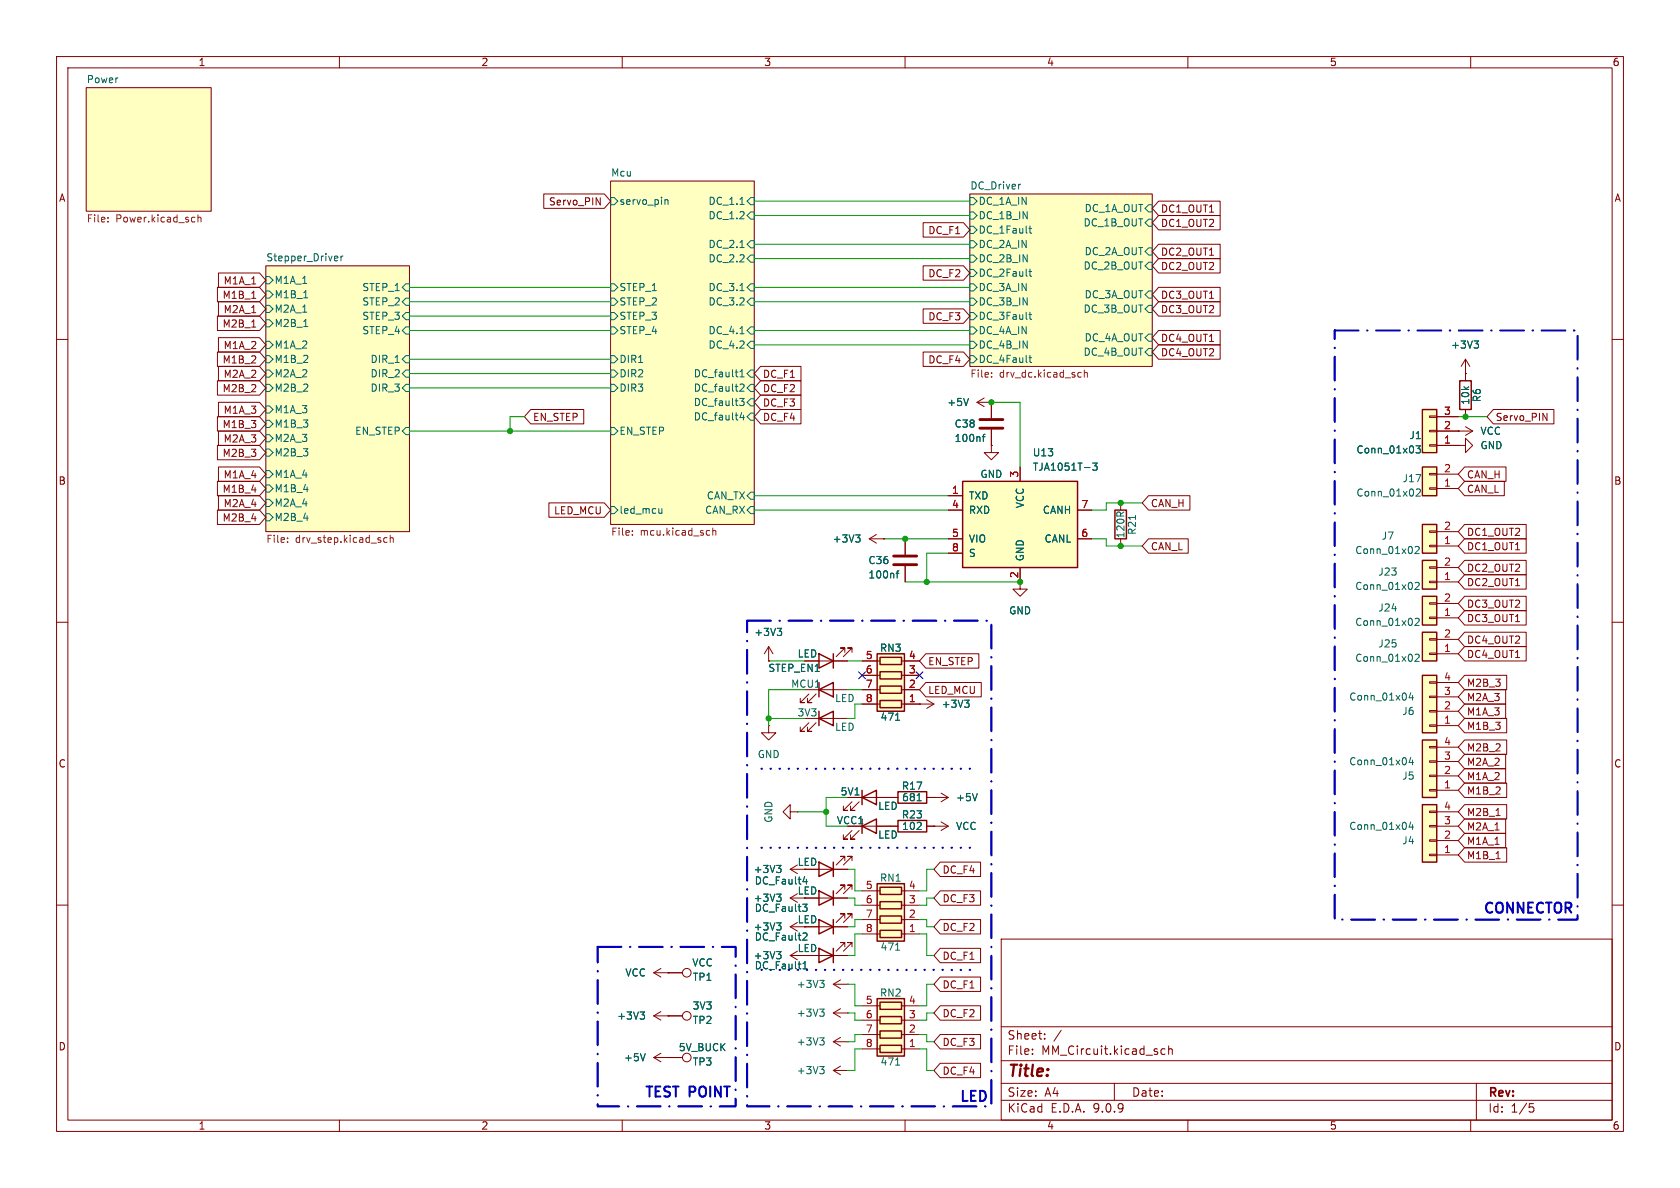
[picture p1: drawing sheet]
<svg xmlns="http://www.w3.org/2000/svg" width="297mm" height="210mm" viewBox="0 0 297 210" stroke-linecap="round" stroke-linejoin="round" font-family="sans-serif">
<g fill="none" stroke="#840000" stroke-width=".18">
<path d="M10 10h277v190h-277zM12 12h273v186h-273zM15.2 15.5h22.1v21.8h-22.1zM60 10v2M110 10v2M160 10v2M210 10v2M260 10v2M107.9 32h25.4v60.7h-25.4zM171.4 34.3h32.3v30.5h-32.3zM47 47h25.4v47h-25.4zM10 60h2"/>
<path d="M172.7 71.1l1.3 .8M172.7 71.1h2.6M174 70.4l-1.3 .7M175.3 71.1h.1M175.3 78.7v1.3h1.2l-1.2 1.3-1.3-1.3h1.3M175.3 78.7h.1M285 60h2M153.7 95.3l1.2 .7M153.7 95.3h2.5M154.9 94.5l-1.2 .8M156.2 95.3h.1M10 110h2"/>
<path d="M180.3 102.9v1.2h1.3l-1.3 1.3-1.2-1.3h1.2M285 110h2M143 122.7l-1.5 1.5h.7h-.7v-.8M144.3 122.7l-1.6 1.5h.8h-.8v-.8M144.8 121.9h5.1M162.6 124.5h.1M162.6 124.5h2.5M163.8 123.7l1.3 .8M165.1 124.5l-1.3 .7M144.8 153.7h5.1M149.4 152.1v-.7h-.8h.8l-1.6 1.5M150.6 152.1v-.7h-.7h.7l-1.5 1.5"/>
<path d="M157.5 141h1.2M163.8 141h3.8M165.1 141h.1M166.4 140.2l1.2 .8M167.6 141l-1.2 .7M10 160h2M115.6 179.6h5M115.6 179.6l1.2 .7M116.8 178.8l-1.2 .8M118.1 179.6h.1M139.7 168.9l1.3 .8M139.7 168.9h2.5"/>
<path d="M141 168.1l-1.3 .8M144.8 168.9h5.1M147.3 174l1.3 .8M147.3 174h2.6M148.6 173.2l-1.3 .8M149.4 167.4v-.8h-.8h.8l-1.6 1.5M149.9 174h.1M150.6 167.4v-.8h-.7h.7l-1.5 1.5M177 166h108v32h-108zM285 160h2M60 198v2M110 198v2"/>
<path d="M160 198v2M177 194.5h108M177 191.5h108M177 187.5h108M177 181.5h108M182.5 186.3v.1M182.5 185.5v.1M184.7 183.6v.1M184.7 182.8v.1M187.6 182.1l-1.3 2M197 191.5v3M206 185.5l-.5-.1-.3 .3v.4l.2 .2h.6"/>
<path d="M206.6 185.5l.2-.1 .4 .1v.9M206.6 184.9v1.5M210 198v2M260 198v2M261 191.5v6.5M270.4 195.1h.7M270.5 195.7h.4l.3 .3-.2 .5-.5 .1"/>
<circle cx="121.4" cy="179.6" r=".76"/>
</g>
<g fill="#ffffc2" stroke="#ffffc2" stroke-width=".18">
<path d="M15.2 15.5h22.1v21.8h-22.1z"/>
<path d="M107.9 32h25.4v60.7h-25.4z"/>
<path d="M47 47h25.4v47h-25.4z"/>
<path d="M171.4 34.3h32.3v30.5h-32.3z"/>
</g>
<g fill="none" stroke="#725600" stroke-width=".18">
<path d="M19.1 39.1v.1M19.1 38.5v.1M34.3 38.4l.2 .1M34.5 39.2h-.2M35 38v1.2M35 38.5l.2-.1 .3 .1v.7M175.3 66.6v.1M175.3 65.9v.1M190.8 65.8l.3 .1M191.1 66.6l-.3 .1M191.7 66l.2-.2 .3 .1v.8M191.7 65.4v1.3"/>
<path d="M50.8 95.8v.1M50.8 95.1v.1M67.8 95.6l.3 .3 .3-.1M68.4 95.1l-.3-.1-.3 .3M69 95.2l.2-.2 .3 .1v.8M69 94.6v1.3M111.8 94.5v.1M111.8 93.8v.2M125.3 93.8h.2M125.5 94.6h-.2M126 93.3v1.3M126 93.9l.2-.1h.3l.1 .8"/>
</g>
<g fill="none" stroke="#006464" stroke-width=".18">
<path d="M107.9 34.9h.7l.6 .7-.6 .6h-.7zM117.6 35.4l.1-.1 .3 .1 .1 .7M130.8 36.1h.7M132.7 34.9h.6v1.3h-.6l-.6-.6zM132.7 37.5h.6v1.2h-.6l-.6-.6zM171.4 34.9h.7l.6 .7-.6 .6h-.7zM171.4 37.5h.7l.6 .6-.6 .6h-.7zM180.3 32.6h.1M182.1 39.9v1.1l.3 .2M202.4 36.8l.7-.6h.6v1.3h-.6zM202.4 39.4l.7-.7h.6v1.3h-.6zM47 48.9h.6l.7 .6-.7 .7h-.6z"/>
<path d="M47 51.4h.6l.7 .7-.7 .6h-.6zM47 54h.6l.7 .6-.7 .6h-.6zM47 56.5h.6l.7 .7-.7 .6h-.6zM53.7 52.6h.7M53.7 57.7h.7M59.3 45.3h.4v.3l-.6 .1M59.7 46.1h-.4M60.3 45.3v.8M60.6 45.3l-.3 .2M71.1 50.8l.7-.6h.6v1.2h-.6zM71.1 53.3l.7-.6h.6v1.3h-.6zM71.1 55.9l.7-.7h.6v1.3h-.6z"/>
<path d="M71.1 58.4l.7-.6h.6v1.3h-.6zM107.9 50.2h.7l.6 .6-.6 .6h-.7zM107.9 52.7h.7l.6 .6-.6 .7h-.7zM107.9 55.2h.7l.6 .7-.6 .6h-.7zM107.9 57.8h.7l.6 .6-.6 .7h-.7zM130.8 43.8h.7M130.8 51.4h.7M130.8 59h.7M132.7 42.5h.6v1.3h-.6l-.6-.6zM132.7 45.1h.6v1.3h-.6l-.6-.7zM132.7 50.2h.6v1.2h-.6l-.6-.6zM132.7 52.7h.6v1.3h-.6l-.6-.7z"/>
<path d="M132.7 57.8h.6v1.3h-.6l-.6-.7zM171.4 40h.7l.6 .6-.6 .7h-.7zM171.4 42.5h.7l.6 .7-.6 .6h-.7zM171.4 45.1h.7l.6 .6-.6 .7h-.7zM171.4 47.6h.7l.6 .7-.6 .6h-.7zM171.4 50.2h.7l.6 .6-.6 .6h-.7zM171.4 52.7h.7l.6 .6-.6 .7h-.7zM171.4 55.2h.7l.6 .7-.6 .6h-.7zM171.4 57.8h.7l.6 .6-.6 .7h-.7zM181.9 40.4h.5M181.9 48h.5M181.9 55.6h.5"/>
<path d="M182.1 47.6v1.1l.3 .1M182.1 55.2v1.1l.3 .2M202.4 44.5l.7-.7h.6v1.3h-.6zM202.4 47l.7-.6h.6v1.2h-.6zM202.4 59.7l.7-.6h.6v1.2h-.6zM203.1 51.4h.6v1.3h-.6l-.7-.6zM203.1 54h.6v1.2h-.6l-.7-.6zM47 60.3h.6l.7 .7-.7 .6h-.6zM47 71.8h.6l.7 .6-.7 .6h-.6zM47 62.9h.6l.7 .6-.7 .6h-.6zM47 74.3h.6l.7 .6-.7 .7h-.6zM47 65.4h.6l.7 .6-.7 .7h-.6z"/>
<path d="M47 76.8h.6l.7 .7-.7 .6h-.6zM47 67.9h.6l.7 .7-.7 .6h-.6zM47 79.4h.6l.7 .6-.7 .6h-.6zM71.1 66l.7-.6h.6v1.3h-.6zM71.1 76.2l.7-.6h.6v1.2h-.6zM71.8 62.9h.6v1.2h-.6l-.7-.6zM71.8 67.9h.6v1.3h-.6l-.7-.6zM107.9 62.9h.7l.6 .6-.6 .6h-.7zM107.9 65.4h.7l.6 .6-.6 .7h-.7zM107.9 67.9h.7l.6 .7-.6 .6h-.7zM107.9 75.6h.7l.6 .6-.6 .6h-.7zM130.8 70.4h.7l-.4 .5 .4 .1v.5l-.2 .2h-.4"/>
<path d="M130.8 66.6h.7M130.8 65.7l.4-.4v1.3M130.9 68l.4-.1 .2 .4-.7 .9h.7M131.1 72.9l-.3 .9h.8M131.4 73.4v.8M132.7 60.3h.6v1.3h-.6l-.6-.6zM132.7 65.4h.6v1.3h-.6l-.6-.7zM132.7 67.9h.6v1.3h-.6l-.6-.6zM132.7 70.5h.6v1.3h-.6l-.6-.7zM132.7 73h.6v1.3h-.6l-.6-.6zM171.2 70.4l-.4 1.3M171.4 60.3h.7l.6 .7-.6 .6h-.7z"/>
<path d="M171.4 62.9h.7l.6 .6-.6 .6h-.7zM181.9 63.2h.5M182.1 62.8v1.1l.3 .2M202.4 62.2l.7-.6h.6v1.3h-.6zM47 83.2h.6l.7 .6-.7 .7h-.6zM47 85.7h.6l.7 .7-.7 .6h-.6zM47 88.3h.6l.7 .6-.7 .6h-.6zM47 90.8h.6l.7 .6-.7 .7h-.6zM107.9 89.5h.7l.6 .7-.6 .6h-.7zM117 89.9v.8M117 90.6l-.2 .1h-.3M132.7 89.5h.6v1.3h-.6l-.6-.6z"/>
<path d="M132.7 87h.6v1.3h-.6l-.6-.7zM151.3 94.6h.7l-.4 .4M151.8 95l.2 .3v.3l-.2 .2M170.5 123.8h.8l-.4 .5M171.1 124.3l.2 .2v.3l-.2 .2M142 155.9h.7M142.6 155.4v.9M162.1 141.5h.8M172.8 140.3l-.5 1.2M113.2 178.9h.7l-.4 .5M113.7 179.4l.2 .2v.3l-.2 .3M137.3 168.2h.8l-.4 .5"/>
<path d="M137.8 168.7l.3 .2v.3l-.3 .3M142 171.3h.7M142 170.4l.3-.4v1.3M144.9 173.3h.8l-.4 .5M145.5 173.8l.2 .2v.3l-.2 .3"/>
</g>
<path d="M144.8 121.9l2.5-1.2v2.5zM144.8 120.7v2.5M158.7 140h5.1v2h-5.1zM144.8 152.4l2.5 1.3-2.5 1.2zM147.3 152.4v2.5M144.8 167.6l2.5 1.3-2.5 1.3zM147.3 167.6v2.6" fill="none" stroke="#840000" stroke-width=".25"/>
<path d="M170.2 85.1h20.3v15.2h-20.3z" fill="#ffffc2"/>
<path d="M170.2 85.1h20.3v15.2h-20.3z" fill="none" stroke="#840000" stroke-width=".25"/>
<g fill="none" stroke="#840000" stroke-width=".18">
<path d="M160 95.3v2.7M167.6 87.6h2.6M167.6 90.2h2.6M167.6 95.3h2.6M167.6 97.8h2.6M180.3 82.6v2.5M190.5 90.2h2.5M190.5 95.3h2.5M160 100.1v2.8M180.3 100.3v2.6M165.1 146.1h.1M165.1 146.1h2.5"/>
<path d="M166.4 145.3l1.2 .8M167.6 146.1l-1.2 .7M115.6 172l1.2 .7M115.6 172h2.5M116.8 171.2l-1.2 .8M118.1 172h.1M115.6 186.9l1.2 .8M115.6 186.9h2.5M116.8 186.2l-1.2 .7M118.1 186.9h.1"/>
</g>
<path d="M193.2 81.9h.8l-.5 .4 .4 .2v.5l-.2 .1-.5-.1M158.4 101.3h.5M158.9 100.9l-.3 .2v1.1M114.1 186.3l-.5 1.2" fill="none" stroke="#006464" stroke-width=".18"/>
<path d="M158 99.8h4.1M158 98.3h4.1" fill="none" stroke="#840000" stroke-width=".51"/>
<path d="M155.1 156.2h4.8v10.2h-4.8z" fill="#ffffc2"/>
<path d="M144.8 157.5l2.5 1.3-2.5 1.2zM147.3 157.5v2.5M155.1 156.2h4.8v10.2h-4.8zM155.6 159.4h3.8v1.3h-3.8zM155.6 156.8h3.8v1.3h-3.8zM158.7 145h5.1v2.1h-5.1zM144.8 162.6l2.5 1.2-2.5 1.3zM147.3 162.6v2.5M155.6 164.5h3.8v1.2h-3.8zM155.6 161.9h3.8v1.3h-3.8z" fill="none" stroke="#840000" stroke-width=".25"/>
<g fill="none" stroke="#840000" stroke-width=".18">
<path d="M175.3 71.1v2.8M175.3 75.9v2.8M139.7 158.8l1.3 .7M139.7 158.8h2.5M139.7 153.7l1.3 .7M139.7 153.7h2.5M141 158l-1.3 .8M141 152.9l-1.3 .8M144.8 158.8h5.1M149.4 157.2v-.7h-.8h.8l-1.6 1.5M150.6 157.2v-.7h-.7h.7l-1.5 1.5M152.4 157.5h3.2"/>
<path d="M157.5 146.1h1.2M159.4 157.5h3.2M163.8 146.1h1.3M118.1 172h2.5M139.7 163.8h2.5M139.7 163.8l1.3 .8M141 163.1l-1.3 .7M144.8 163.8h5.1M149.4 162.3v-.8h-.8h.8l-1.6 1.6M150.6 162.3v-.8h-.7h.7l-1.5 1.6M152.4 165.1h3.2M152.4 162.6h3.2"/>
<path d="M152.4 160h3.2M159.4 165.1h3.2M159.4 162.6h3.2M159.4 160h3.2M118.1 186.9h2.5"/>
<circle cx="121.4" cy="172" r=".76"/>
<circle cx="121.4" cy="186.9" r=".76"/>
</g>
<g fill="none" stroke="#006464" stroke-width=".18">
<path d="M173.7 77.2h.4M174.1 76.8l-.3 .2v1M137.3 158.1h.8l-.4 .4M137.3 153h.8l-.4 .5M137.8 158.5l.3 .3v.3l-.3 .2M137.8 153.5l.3 .2v.3l-.3 .2M141.9 159.8h.8l-.4 .5 .3 .1 .1 .5-.3 .2h-.3M162.1 146.6h.8M162.8 145.5v.4M137.3 163.1h.8l-.4 .5M137.8 163.6l.3 .3v.3l-.3 .2M142.1 164.9l.5 .1 .1 .3-.8 .9h.8"/>
<path d="M158.3 168h.8"/>
</g>
<path d="M173.2 75.7h4.1M173.2 74.2h4.1" fill="none" stroke="#840000" stroke-width=".51"/>
<path d="M155.1 176.5h4.8v10.2h-4.8z" fill="#ffffc2"/>
<path d="M155.1 176.5h4.8v10.2h-4.8zM155.6 179.7h3.8v1.3h-3.8zM155.6 177.2h3.8v1.2h-3.8zM155.6 184.8h3.8v1.3h-3.8zM155.6 182.2h3.8v1.3h-3.8z" fill="none" stroke="#840000" stroke-width=".25"/>
<g fill="none" stroke="#840000" stroke-width=".18">
<path d="M147.3 179.1l1.3 .7M147.3 179.1h2.6M148.6 178.3l-1.3 .8M149.9 179.1h.1M152.4 177.8h3.2M159.4 177.8h3.2M147.3 189.2l1.3 .8M147.3 189.2h2.6M147.3 184.2l1.3 .7M147.3 184.2h2.6M148.6 188.5l-1.3 .7M148.6 183.4l-1.3 .8"/>
<path d="M149.9 189.2h.1M149.9 184.2h.1M152.4 185.4h3.2M152.4 182.9h3.2M152.4 180.3h3.2M159.4 185.4h3.2M159.4 182.9h3.2M159.4 180.3h3.2"/>
</g>
<path d="M144.9 178.4h.8l-.4 .5M145.5 178.9l.2 .2v.3l-.2 .2M144.9 188.5h.8l-.4 .5M144.9 183.5h.8l-.4 .4M145.5 189l.2 .3v.3l-.2 .2M145.5 183.9l.2 .3v.3l-.2 .2M158.3 188.3h.8" fill="none" stroke="#006464" stroke-width=".18"/>
<path d="M251.5 82.6h2.5v5h-2.5z" fill="#ffffc2"/>
<path d="M251.5 82.6h2.5v5h-2.5z" fill="none" stroke="#840000" stroke-width=".25"/>
<path d="M252.7 86.2h1.3v.3h-1.3zM252.7 83.7h1.3v.2h-1.3zM254 86.4h3.8M254 83.8h3.8" fill="none" stroke="#840000" stroke-width=".18"/>
<path d="M250.4 86.6l.5-.2 .2 .4-.8 .9h.8" fill="none" stroke="#006464" stroke-width=".18"/>
<path d="M251.5 142.2h2.5v10.2h-2.5z" fill="#ffffc2"/>
<path d="M251.5 142.2h2.5v10.2h-2.5z" fill="none" stroke="#840000" stroke-width=".25"/>
<path d="M252.7 151h1.3v.3h-1.3zM252.7 148.5h1.3v.2h-1.3zM252.7 145.9h1.3v.3h-1.3zM252.7 143.4h1.3v.2h-1.3zM254 151.1h3.8M254 148.6h3.8M254 146.1h3.8M254 143.5h3.8" fill="none" stroke="#840000" stroke-width=".18"/>
<path d="M249.4 145.3l-.3 .9h.8M249.7 145.8v.8" fill="none" stroke="#006464" stroke-width=".18"/>
<path d="M251.5 130.8h2.5v10.2h-2.5z" fill="#ffffc2"/>
<path d="M251.5 130.8h2.5v10.2h-2.5z" fill="none" stroke="#840000" stroke-width=".25"/>
<path d="M252.7 139.6h1.3v.2h-1.3zM252.7 137h1.3v.3h-1.3zM252.7 134.5h1.3v.2h-1.3zM252.7 132h1.3v.2h-1.3zM254 139.7h3.8M254 137.2h3.8M254 134.6h3.8M254 132.1h3.8" fill="none" stroke="#840000" stroke-width=".18"/>
<path d="M249.4 133.9l-.3 .9h.8M249.7 134.4v.8" fill="none" stroke="#006464" stroke-width=".18"/>
<path d="M251.5 119.4h2.5v10.1h-2.5z" fill="#ffffc2"/>
<path d="M251.5 119.4h2.5v10.1h-2.5z" fill="none" stroke="#840000" stroke-width=".25"/>
<path d="M259.1 66h.1M259.1 63.5l-.8 1.3M259.1 63.5l.7 1.3M259.1 63.5v2.5M252.7 128.1h1.3v.3h-1.3zM252.7 125.6h1.3v.3h-1.3zM252.7 123.1h1.3v.2h-1.3zM252.7 120.5h1.3v.3h-1.3zM254 128.3h3.8M254 125.7h3.8M254 123.2h3.8M254 120.7h3.8" fill="none" stroke="#840000" stroke-width=".18"/>
<path d="M260.6 60.3h.8l-.4 .5M261.1 60.8l.3 .2v.3l-.3 .2M249.4 122.4l-.3 .9h.8M249.7 122.9v.9" fill="none" stroke="#006464" stroke-width=".18"/>
<path d="M251.5 99.1h2.5v5h-2.5z" fill="#ffffc2"/>
<path d="M251.5 99.1h2.5v5h-2.5z" fill="none" stroke="#840000" stroke-width=".25"/>
<path d="M252.7 102.7h1.3v.3h-1.3zM252.7 100.2h1.3v.3h-1.3zM254 102.9h3.8M254 100.3h3.8" fill="none" stroke="#840000" stroke-width=".18"/>
<path d="M250.2 103.1l.5-.2 .2 .4-.8 .9h.8" fill="none" stroke="#006464" stroke-width=".18"/>
<path d="M251.5 111.8h2.5v5h-2.5z" fill="#ffffc2"/>
<path d="M251.5 111.8h2.5v5h-2.5z" fill="none" stroke="#840000" stroke-width=".25"/>
<path d="M252.7 115.4h1.3v.3h-1.3zM252.7 112.9h1.3v.3h-1.3zM254 115.6h3.8M254 113h3.8" fill="none" stroke="#840000" stroke-width=".18"/>
<path d="M250.2 115.8l.5-.2 .2 .4-.8 .9h.8" fill="none" stroke="#006464" stroke-width=".18"/>
<path d="M251.5 92.7h2.5v5.1h-2.5z" fill="#ffffc2"/>
<path d="M251.5 92.7h2.5v5.1h-2.5z" fill="none" stroke="#840000" stroke-width=".25"/>
<path d="M252.7 96.4h1.3v.2h-1.3zM252.7 93.9h1.3v.2h-1.3zM254 96.5h3.8M254 94h3.8" fill="none" stroke="#840000" stroke-width=".18"/>
<path d="M250.2 96.7l.5-.1 .2 .4-.8 .9h.8" fill="none" stroke="#006464" stroke-width=".18"/>
<path d="M251.5 105.4h2.5v5.1h-2.5z" fill="#ffffc2"/>
<path d="M258.1 67.3h2v5.1h-2zM251.5 105.4h2.5v5.1h-2.5z" fill="none" stroke="#840000" stroke-width=".25"/>
<path d="M257.8 78.7h1.3v-1.2l1.2 1.2-1.2 1.3v-1.3M257.8 78.7h.1M257.8 76.2h.1M257.8 76.2h2.5M259.1 75.4l1.2 .8M259.1 66v1.3M259.1 72.4v1.3M260.3 76.2l-1.2 .8M252.7 109.1h1.3v.2h-1.3zM252.7 106.6h1.3v.2h-1.3zM254 109.2h3.8M254 106.7h3.8" fill="none" stroke="#840000" stroke-width=".18"/>
<path d="M250.2 109.4l.5-.1 .2 .4-.8 .9h.8" fill="none" stroke="#006464" stroke-width=".18"/>
<path d="M251.5 72.4h2.5v7.6h-2.5z" fill="#ffffc2"/>
<path d="M251.5 72.4h2.5v7.6h-2.5zM197.1 90.2h2v5.1h-2zM152.4 139.7v2.5M152.4 141l2.5-1.3v2.5zM152.4 146.1l2.5-1.3v2.5zM152.4 144.8v2.5" fill="none" stroke="#840000" stroke-width=".25"/>
<g fill="none" stroke="#840000" stroke-width=".18">
<path d="M252.7 78.6h1.3v.3h-1.3zM252.7 76.1h1.3v.2h-1.3zM252.7 73.5h1.3v.3h-1.3zM254 78.7h3.8M254 76.2h3.8M254 73.7h3.8M198.1 88.9v1.3M198.1 95.3v1.2M135.9 116.8h.1M135.9 114.3l-.8 1.3M135.9 114.3l.8 1.3M135.9 114.3v2.5"/>
<path d="M135.9 128.3v1.2h1.3l-1.3 1.3-1.3-1.3h1.3M135.9 128.3h.1M139.7 143.5v-1.3l-1.3 1.3 1.3 1.3v-1.3h1.3M141 143.5h.1M149.9 141h7.6M150.6 141.7l-1.5 1.6h.8h-.8v-.8M150.6 146.8l-1.5 1.5h.8h-.8v-.7M151.9 141.7l-1.5 1.6h.7h-.7v-.8M151.9 146.8l-1.5 1.5h.7h-.7v-.7M152.4 146.1h5.1"/>
</g>
<path d="M250.3 78.8h.8l-.4 .5 .3 .1v.6l-.1 .1-.6-.1M200.7 91.1v.7M137.4 111.1h.8l-.4 .5M137.9 111.6l.3 .2v.3l-.3 .2" fill="none" stroke="#006464" stroke-width=".18"/>
<path d="M155.1 115.6h4.8v10.1h-4.8z" fill="#ffffc2"/>
<path d="M144.8 115.6l2.5 1.2-2.5 1.3zM147.3 115.6v2.5M155.1 115.6h4.8v10.1h-4.8zM155.6 118.7h3.8v1.3h-3.8zM155.6 116.2h3.8v1.3h-3.8zM144.8 127l2.5-1.3v2.6zM144.8 125.7v2.6M155.6 123.8h3.8v1.3h-3.8zM155.6 121.3h3.8v1.3h-3.8z" fill="none" stroke="#840000" stroke-width=".25"/>
<g fill="none" stroke="#840000" stroke-width=".18">
<path d="M96.1 34.3h10.7l1.1 1.3-1.1 1.2h-10.7zM105.4 35l.7 1.2v-1.2M163.2 39.4h7.1l1.1 1.2-1.1 1.3h-7.1zM204.8 35.6h10.9v2.5h-10.9l-1.1-1.3zM204.8 38.1h10.9v2.5h-10.9l-1.1-1.2zM38.4 55.9h7.5l1.1 1.3-1.1 1.2h-7.5zM38.4 50.8h7.5l1.1 1.3-1.1 1.2h-7.5zM38.6 48.3h7.3l1.1 1.2-1.1 1.3h-7.3zM38.6 59.7h7.3l1.1 1.3-1.1 1.2h-7.3zM38.6 53.3h7.3l1.1 1.3-1.1 1.3h-7.3zM44.5 57.8h.7M44.5 52.7h.7"/>
<path d="M163.2 54.6h7.1l1.1 1.3-1.1 1.3h-7.1zM163.2 47h7.1l1.1 1.3-1.1 1.2h-7.1zM204.8 58.4h10.9v2.6h-10.9l-1.1-1.3zM204.8 53.3h10.9v2.6h-10.9l-1.1-1.3zM204.8 50.8h10.9v2.5h-10.9l-1.1-1.2zM204.8 43.2h10.9v2.5h-10.9l-1.1-1.2zM204.8 45.7h10.9v2.6h-10.9l-1.1-1.3zM38.4 73.7h7.5l1.1 1.2-1.1 1.3h-7.5zM38.4 67.3h7.5l1.1 1.3-1.1 1.3h-7.5zM38.4 62.2h7.5l1.1 1.3-1.1 1.3h-7.5zM38.4 78.7h7.5l1.1 1.3-1.1 1.3h-7.5zM38.6 76.2h7.3l1.1 1.3-1.1 1.2h-7.3z"/>
<path d="M38.6 71.1h7.3l1.1 1.3-1.1 1.3h-7.3zM38.6 64.8h7.3l1.1 1.2-1.1 1.3h-7.3zM93.8 72.4h9.4v2.5h-9.4l-1.1-1.2zM134.5 64.8h7.1v2.5h-7.1l-1.2-1.3zM134.5 67.3h7.1v2.6h-7.1l-1.2-1.3zM134.5 72.4h7.1v2.5h-7.1l-1.2-1.2zM134.5 69.8h7.1v2.6h-7.1l-1.2-1.3zM163.2 62.2h7.1l1.1 1.3-1.1 1.3h-7.1zM175.3 78.7h.1M175.3 71.1h.1M175.3 71.1v2.8M175.3 75.9v2.8"/>
<path d="M204.8 61h10.9v2.5h-10.9l-1.1-1.3zM254 78.7h3.8M254 76.2h3.8M254 73.7h3.8M257.8 78.7h.1M257.8 76.2h.1M259.1 66h.1M259.1 66v1.3M259.1 72.4v1.3M264 72.4h10.7v2.5h-10.7l-1.1-1.2zM272.8 73.1l.7 1.2v-1.2M38.4 90.2h7.5l1.1 1.2-1.1 1.3h-7.5z"/>
<path d="M38.4 85.1h7.5l1.1 1.3-1.1 1.2h-7.5zM38.6 87.6h7.3l1.1 1.3-1.1 1.3h-7.3zM38.6 82.5h7.3l1.1 1.3-1.1 1.3h-7.3zM97 88.9h9.8l1.1 1.3-1.1 1.2h-9.8zM156.2 95.3h.1M160 95.3v2.7M167.6 87.6h2.6M167.6 90.2h2.6M167.6 95.3h2.6M167.6 97.8h2.6M180.3 82.6v2.5M190.5 90.2h2.5"/>
<path d="M190.5 95.3h2.5M203 87.6h7.4v2.6h-7.4l-1.1-1.3zM203 95.2h7.1v2.6h-7.1l-1.1-1.3zM258.9 92.7h10.9v2.6h-10.9l-1.1-1.3zM258.9 82.5h7.3v2.6h-7.3l-1.1-1.3zM258.9 85.1h7v2.5h-7l-1.1-1.2zM258.9 99.1h10.9v2.5h-10.9l-1.1-1.3zM258.9 95.2h10.9v2.6h-10.9l-1.1-1.3zM135.9 116.8h.1M144.8 116.8h5.1M149.4 115.3v-.7h-.8h.8l-1.6 1.5M150.6 115.3v-.7h-.7h.7l-1.5 1.5"/>
<path d="M152.4 119.4h3.2M152.4 116.8h3.2M159.4 119.4h3.2M159.4 116.8h3.2M160 100.1v2.8M163.7 115.6h9.3v2.5h-9.3l-1.1-1.3zM180.3 100.3v2.6M258.9 119.4h7.5v2.5h-7.5l-1.1-1.2zM258.9 114.3h10.9v2.5h-10.9l-1.1-1.2zM258.9 101.6h10.9v2.5h-10.9l-1.1-1.2zM258.9 111.8h10.9v2.5h-10.9l-1.1-1.3zM258.9 105.4h10.9v2.6h-10.9l-1.1-1.3z"/>
<path d="M258.9 107.9h10.9v2.6h-10.9l-1.1-1.3zM142.2 127h7.7M143 127.8l-1.5 1.5h.7h-.7v-.8M144.3 127.8l-1.6 1.5h.8h-.8v-.8M152.4 124.5h3.2M152.4 121.9h3.2M159.4 124.5h3.2M159.4 121.9h3.2M162.6 124.5h.1M163.7 120.6h9.8v2.6h-9.8l-1.1-1.3zM258.9 135.9h7.3v2.5h-7.3l-1.1-1.2zM258.9 138.4h7.5v2.6h-7.5l-1.1-1.3z"/>
<path d="M258.9 130.8h7.5v2.6h-7.5l-1.1-1.3zM258.9 121.9h7.3v2.6h-7.3l-1.1-1.3zM258.9 124.5h7.3v2.5h-7.3l-1.1-1.3zM258.9 133.3h7.3v2.6h-7.3l-1.1-1.3zM258.9 127h7.5v2.5h-7.5l-1.1-1.2zM147.3 158.8h2.6M147.3 153.7h2.6M149.9 141h2.5M154.9 146.1h3.8M154.9 141h3.8M163.8 146.1h1.3M163.8 141h1.3"/>
<path d="M165.1 146.1h.1M165.1 141h.1M166.2 152.4h7.2v2.5h-7.2l-1.1-1.2zM166.2 157.5h7.2v2.5h-7.2l-1.1-1.2zM258.9 149.9h7.5v2.5h-7.5l-1.1-1.3zM258.9 142.2h7.5v2.6h-7.5l-1.1-1.3zM258.9 147.3h7.3v2.6h-7.3l-1.1-1.3zM258.9 144.8h7.3v2.5h-7.3l-1.1-1.2zM264.5 151.8h.7M264.5 144.2h.7M118.1 179.6h.1M118.1 172h.1"/>
<path d="M118.1 179.6h2.5M118.1 172h2.5M147.3 163.8h2.6M147.3 168.9h2.6M166.2 177.8h7.2v2.5h-7.2l-1.1-1.2zM166.2 172.7h7.2v2.6h-7.2l-1.1-1.3zM166.2 167.6h7.2v2.6h-7.2l-1.1-1.3zM166.2 162.6h7.2v2.5h-7.2l-1.1-1.3zM118.1 186.9h.1M118.1 186.9h2.5M166.2 182.9h7.2v2.5h-7.2l-1.1-1.2zM166.2 188h7.2v2.5h-7.2l-1.1-1.3z"/>
</g>
<g fill="none" stroke="#006464" stroke-width=".18">
<path d="M171.2 70.4l-.4 1.3M173.7 77.2h.4M174.1 76.8l-.3 .2v1M250.3 78.8h.8l-.4 .5 .3 .1v.6l-.1 .1-.6-.1M260.6 60.3h.8l-.4 .5M261.1 60.8l.3 .2v.3l-.3 .2M151.3 94.6h.7l-.4 .4M151.8 95l.2 .3v.3l-.2 .2M193.2 81.9h.8l-.5 .4 .4 .2v.5l-.2 .1-.5-.1M137.4 111.1h.8l-.4 .5M137.9 111.6l.3 .2v.3l-.3 .2M158.4 101.3h.5"/>
<path d="M158.9 100.9l-.3 .2v1.1M158.3 127.3h.8M170.5 123.8h.8l-.4 .5M171.1 124.3l.2 .2v.3l-.2 .2M137.3 158.1h.8l-.4 .4M137.3 153h.8l-.4 .5M137.8 158.5l.3 .3v.3l-.3 .2M137.8 153.5l.3 .2v.3l-.3 .2M141.9 159.8h.8l-.4 .5 .3 .1 .1 .5-.3 .2h-.3M142 155.9h.7M142.6 155.4v.9M162.1 146.6h.8"/>
<path d="M162.1 141.5h.8M162.8 145.5v.4M172.8 140.3l-.5 1.2M113.2 178.9h.7l-.4 .5M113.7 179.4l.2 .2v.3l-.2 .3M137.3 163.1h.8l-.4 .5M137.3 168.2h.8l-.4 .5M137.8 163.6l.3 .3v.3l-.3 .2M137.8 168.7l.3 .2v.3l-.3 .3M142 171.3h.7M142 170.4l.3-.4v1.3M142.1 164.9l.5 .1 .1 .3-.8 .9h.8"/>
<path d="M114.1 186.3l-.5 1.2"/>
</g>
<path d="M134.6 135.9h38.1M134.6 149.9h38.1M134.6 171.5h38.1" fill="none" stroke="#0000c2" stroke-width=".38" stroke-dasharray=".1 1.5"/>
<g fill="none" stroke="#009600" stroke-width=".18">
<path d="M133.3 35.6h38.1M133.3 38.1h38.1M72.4 58.4h35.5M72.4 55.9h35.5M72.4 50.8h35.5M72.4 53.3h35.5M133.3 58.4h38.1M133.3 50.8h38.1M133.3 45.7h38.1M133.3 43.2h38.1M133.3 53.3h38.1M72.4 63.5h35.5"/>
<path d="M72.4 68.6h35.5M72.4 76.2h35.5M72.4 66h35.5M92.7 73.7h-2.5v2.5M133.3 61h38.1M175.3 71.1h5v11.5M257.8 73.7h5.1M133.3 87.6h34.3M133.3 90.2h34.3M156.2 95.3h11.4M167.6 97.8h-3.8v5.1M193 95.3h2.6v1.2h6.3"/>
<path d="M201.9 88.9h-6.3v1.3h-2.6M135.9 116.8h6.3M149.9 116.8h2.5M160 102.9h20.3M135.9 127h6.3M142.2 121.9h-6.3v6.4M149.9 121.9h2.5M152.4 124.5h-1.3v2.5h-1.2M141 143.5h5M149.9 153.7h1.2v3.8h1.3M149.9 158.8h1.2v1.2h1.3M149.9 141h-3.9v5.1h3.9"/>
<path d="M165.1 153.7h-1.3v3.8h-1.2M165.1 158.8h-1.3v1.2h-1.2M149.9 179.1h1.2v1.2h1.3M149.9 174h1.2v3.8h1.3M152.4 162.6h-1.3v1.2h-1.2M152.4 165.1h-1.3v3.8h-1.2M162.6 162.6h1.2v1.2h1.3M162.6 165.1h1.2v3.8h1.3M165.1 179.1h-1.3v1.2h-1.2M165.1 174h-1.3v3.8h-1.2M152.4 182.9h-1.3v1.3h-1.2M152.4 185.4h-1.3v3.8h-1.2"/>
<path d="M162.6 182.9h1.2v1.3h1.3M162.6 185.4h1.2v3.8h1.3"/>
</g>
<path d="M151.8 118.8l1.2 1.2M153 118.8l-1.2 1.2M162 118.8l1.2 1.2M163.2 118.8l-1.2 1.2" fill="none" stroke="#000084" stroke-width=".18"/>
<path d="M236 58.4h42.9v104.2h-42.9zM132.1 109.7h43.2v85.9h-43.2zM105.7 167.4h24.3v28.2h-24.3z" fill="none" stroke="#0000c2" stroke-width=".38" stroke-dasharray="4.2 1.5 .1 1.5"/>
<g fill="#009600" stroke="#009600" stroke-width=".18">
<circle cx="90.2" cy="76.2" r=".46"/>
<circle cx="180.3" cy="102.9" r=".46"/>
<circle cx="163.8" cy="102.9" r=".46"/>
<circle cx="198.1" cy="88.9" r=".46"/>
<circle cx="160" cy="95.3" r=".46"/>
<circle cx="259.1" cy="73.7" r=".46"/>
<circle cx="175.3" cy="71.1" r=".46"/>
<circle cx="198.1" cy="96.5" r=".46"/>
<circle cx="135.9" cy="127" r=".46"/>
<circle cx="146" cy="143.5" r=".46"/>
</g>
<text font-size="2.8" fill="#840000" x="178" y="190.9">Title:</text>
<g font-size="2.5" fill="#0000c2">
<text x="262" y="162">CONNECTOR</text>
<text x="113.8" y="194.5">TEST</text>
<text x="121.9" y="194.5">POINT</text>
<text x="169.4" y="195.2">LED</text>
</g>
<g font-size="2.1" fill="#840000">
<text x="178" y="184">Sheet:</text>
<text x="178" y="186.7">File:</text>
<text x="184.1" y="186.7">MM_Circuit.kicad_sch</text>
<text x="178" y="196.9">KiCad</text>
<text x="178" y="194.1">Size:</text>
<text x="184.7" y="194.1">A4</text>
<text x="185.7" y="196.9">E.D.A.</text>
<text x="193.3" y="196.9">9.0.9</text>
<text x="200" y="194.1">Date:</text>
<text x="263" y="194.3">Rev:</text>
<text x="263" y="196.9">Id:</text>
<text x="267.1" y="196.9">1/5</text>
</g>
<g font-size="1.8" fill="#840000">
<text x="35" y="11.9">1</text>
<text x="85" y="11.9">2</text>
<text x="135" y="11.9">3</text>
<text x="185" y="11.9">4</text>
<text x="235" y="11.9">5</text>
<text x="285" y="11.9">6</text>
<text x="10.3" y="35.9">A</text>
<text x="285.3" y="35.9">A</text>
<text x="96.9" y="36.5">Servo_PIN</text>
<text x="164" y="41.6">DC_F1</text>
<text x="205.1" y="37.8">DC1_OUT1</text>
<text x="205.1" y="40.3">DC1_OUT2</text>
<text x="205.1" y="45.4">DC2_OUT1</text>
<text x="205.1" y="47.9">DC2_OUT2</text>
<text x="39.2" y="53">M1B_1</text>
<text x="39.4" y="50.5">M1A_1</text>
<text x="164" y="49.2">DC_F2</text>
<text x="205.1" y="53">DC3_OUT1</text>
<text x="39.2" y="58.1">M2B_1</text>
<text x="39.4" y="55.6">M2A_1</text>
<text x="164" y="56.8">DC_F3</text>
<text x="205.1" y="55.6">DC3_OUT2</text>
<text x="39.2" y="64.5">M1B_2</text>
<text x="39.4" y="61.9">M1A_2</text>
<text x="164" y="64.5">DC_F4</text>
<text x="205.1" y="60.6">DC4_OUT1</text>
<text x="205.1" y="63.2">DC4_OUT2</text>
<text x="39.2" y="69.5">M2B_2</text>
<text x="39.4" y="67">M2A_2</text>
<text x="134.8" y="67">DC_F1</text>
<text x="134.8" y="69.5">DC_F2</text>
<text x="39.2" y="75.9">M1B_3</text>
<text x="39.4" y="73.3">M1A_3</text>
<text x="94.1" y="74.6">EN_STEP</text>
<text x="134.8" y="74.6">DC_F4</text>
<text x="134.8" y="72.1">DC_F3</text>
<text x="264.3" y="74.6">Servo_PIN</text>
<text x="39.2" y="81">M2B_3</text>
<text x="39.4" y="78.4">M2A_3</text>
<text x="10.3" y="85.9">B</text>
<text x="39.2" y="87.3">M1B_4</text>
<text x="39.4" y="89.9">M2A_4</text>
<text x="39.4" y="84.8">M1A_4</text>
<text x="203.4" y="89.9">CAN_H</text>
<text x="259.2" y="84.8">CAN_H</text>
<text x="259.2" y="87.3">CAN_L</text>
<text x="285.3" y="85.9">B</text>
<text x="39.2" y="92.4">M2B_4</text>
<text x="97.9" y="91.1">LED_MCU</text>
<text x="259.2" y="94.9">DC1_OUT2</text>
<text x="203.4" y="97.5">CAN_L</text>
<text x="259.2" y="101.3">DC2_OUT2</text>
<text x="259.2" y="97.5">DC1_OUT1</text>
<text x="259.2" y="103.8">DC2_OUT1</text>
<text x="259.2" y="107.6">DC3_OUT2</text>
<text x="259.2" y="114">DC4_OUT2</text>
<text x="259.2" y="110.2">DC3_OUT1</text>
<text x="140.9" y="116.4">LED</text>
<text x="164" y="117.8">EN_STEP</text>
<text x="259.2" y="116.5">DC4_OUT1</text>
<text x="164" y="122.9">LED_MCU</text>
<text x="259.2" y="124.1">M2A_3</text>
<text x="259.2" y="121.6">M2B_3</text>
<text x="259.2" y="126.7">M1A_3</text>
<text x="259.2" y="129.2">M1B_3</text>
<text x="10.3" y="135.9">C</text>
<text x="259.2" y="133">M2B_2</text>
<text x="259.2" y="135.6">M2A_2</text>
<text x="285.3" y="135.9">C</text>
<text x="259.2" y="138.1">M1A_2</text>
<text x="259.2" y="140.7">M1B_2</text>
<text x="147.8" y="145.9">VCC1</text>
<text x="259.2" y="144.5">M2B_1</text>
<text x="259.2" y="149.5">M1A_1</text>
<text x="259.2" y="147">M2A_1</text>
<text x="140.9" y="153.3">LED</text>
<text x="166.5" y="154.6">DC_F4</text>
<text x="259.2" y="152.1">M1B_1</text>
<text x="140.9" y="158.3">LED</text>
<text x="166.5" y="159.7">DC_F3</text>
<text x="140.9" y="163.4">LED</text>
<text x="166.5" y="164.8">DC_F2</text>
<text x="140.9" y="168.5">LED</text>
<text x="166.5" y="169.9">DC_F1</text>
<text x="166.5" y="174.9">DC_F1</text>
<text x="10.3" y="185.9">D</text>
<text x="166.5" y="180">DC_F2</text>
<text x="166.5" y="185.1">DC_F3</text>
<text x="285.3" y="185.9">D</text>
<text x="166.5" y="190.2">DC_F4</text>
<text x="35" y="199.9">1</text>
<text x="85" y="199.9">2</text>
<text x="135" y="199.9">3</text>
<text x="185" y="199.9">4</text>
<text x="235" y="199.9">5</text>
<text x="285" y="199.9">6</text>
</g>
<g font-size="1.8" fill="#006464">
<text x="15.2" y="14.8">Power</text>
<text x="107.9" y="31.3">Mcu</text>
<text x="171.4" y="33.6">DC_Driver</text>
<text x="109.4" y="36.4">servo_pin</text>
<text x="125.2" y="36.4">DC_1.1</text>
<text x="125.2" y="39">DC_1.2</text>
<text x="172.9" y="36.4">DC_1A_IN</text>
<text x="172.9" y="39">DC_1B_IN</text>
<text x="172.9" y="41.5">DC_1Fault</text>
<text x="191.5" y="40.2">DC_1B_OUT</text>
<text x="191.6" y="37.7">DC_1A_OUT</text>
<text x="47" y="46.3">Stepper_Driver</text>
<text x="125.2" y="44">DC_2.1</text>
<text x="125.2" y="46.6">DC_2.2</text>
<text x="172.9" y="44">DC_2A_IN</text>
<text x="172.9" y="46.6">DC_2B_IN</text>
<text x="191.5" y="47.9">DC_2B_OUT</text>
<text x="191.6" y="45.3">DC_2A_OUT</text>
<text x="48.5" y="50.4">M1A_1</text>
<text x="48.5" y="52.9">M1B_1</text>
<text x="64" y="51.7">STEP_1</text>
<text x="109.4" y="51.7">STEP_1</text>
<text x="125.2" y="51.7">DC_3.1</text>
<text x="172.9" y="49.1">DC_2Fault</text>
<text x="172.9" y="51.7">DC_3A_IN</text>
<text x="191.6" y="52.9">DC_3A_OUT</text>
<text x="48.5" y="55.5">M2A_1</text>
<text x="48.5" y="58">M2B_1</text>
<text x="64" y="54.2">STEP_2</text>
<text x="64" y="56.7">STEP_3</text>
<text x="64" y="59.3">STEP_4</text>
<text x="109.4" y="54.2">STEP_2</text>
<text x="109.4" y="56.7">STEP_3</text>
<text x="109.4" y="59.3">STEP_4</text>
<text x="125.2" y="54.2">DC_3.2</text>
<text x="125.2" y="59.3">DC_4.1</text>
<text x="172.9" y="54.2">DC_3B_IN</text>
<text x="172.9" y="56.7">DC_3Fault</text>
<text x="172.9" y="59.3">DC_4A_IN</text>
<text x="191.5" y="55.5">DC_3B_OUT</text>
<text x="48.5" y="61.8">M1A_2</text>
<text x="48.5" y="64.4">M1B_2</text>
<text x="65.4" y="64.4">DIR_1</text>
<text x="109.4" y="64.4">DIR1</text>
<text x="125.2" y="61.8">DC_4.2</text>
<text x="172.9" y="61.8">DC_4B_IN</text>
<text x="172.9" y="64.4">DC_4Fault</text>
<text x="191.5" y="63.1">DC_4B_OUT</text>
<text x="191.6" y="60.6">DC_4A_OUT</text>
<text x="256.4" y="61.8">+3V3</text>
<text x="48.5" y="66.9">M2A_2</text>
<text x="48.5" y="69.4">M2B_2</text>
<text x="65.4" y="66.9">DIR_2</text>
<text x="65.4" y="69.4">DIR_3</text>
<text x="109.4" y="66.9">DIR2</text>
<text x="109.4" y="69.4">DIR3</text>
<text x="122.6" y="66.9">DC_fault1</text>
<text x="122.6" y="69.4">DC_fault2</text>
<text x="122.6" y="72">DC_fault3</text>
<text x="167.4" y="72">+5V</text>
<text x="259.9" y="71.7" transform="rotate(-90 259.9 71.7)">10k</text>
<text x="262" y="71.2" transform="rotate(-90 262 71.2)">R6</text>
<text x="48.5" y="73.3">M1A_3</text>
<text x="48.5" y="75.8">M1B_3</text>
<text x="62.7" y="77.1">EN_STEP</text>
<text x="109.4" y="77.1">EN_STEP</text>
<text x="122.6" y="74.5">DC_fault4</text>
<text x="168.7" y="75.8">C38</text>
<text x="249.1" y="77.8">J1</text>
<text x="261.6" y="77.1">VCC</text>
<text x="48.5" y="78.3">M2A_3</text>
<text x="48.5" y="80.9">M2B_3</text>
<text x="168.7" y="78.3">100nf</text>
<text x="182.5" y="80.9">U13</text>
<text x="182.5" y="83.4">TJA1051T-3</text>
<text x="239.7" y="80.4">Conn_01x03</text>
<text x="261.6" y="79.6">GND</text>
<text x="48.5" y="84.7">M1A_4</text>
<text x="48.5" y="87.2">M1B_4</text>
<text x="48.5" y="89.8">M2A_4</text>
<text x="124.9" y="88.5">CAN_TX</text>
<text x="171.2" y="88.5">TXD</text>
<text x="173.2" y="84.7">GND</text>
<text x="181.2" y="89.9" transform="rotate(-90 181.2 89.9)">VCC</text>
<text x="239.7" y="88">Conn_01x02</text>
<text x="247.9" y="85.4">J17</text>
<text x="48.5" y="92.3">M2B_4</text>
<text x="109.4" y="91">led_mcu</text>
<text x="124.6" y="91">CAN_RX</text>
<text x="171.2" y="91">RXD</text>
<text x="184.3" y="91">CANH</text>
<text x="199" y="95.3" transform="rotate(-90 199 95.3)">120R</text>
<text x="201" y="94.7" transform="rotate(-90 201 94.7)">R21</text>
<text x="244.2" y="95.6">J7</text>
<text x="147.1" y="96.1">+3V3</text>
<text x="153.4" y="99.9">C36</text>
<text x="171.2" y="96.1">VIO</text>
<text x="171.2" y="98.7">S</text>
<text x="181.2" y="99.3" transform="rotate(-90 181.2 99.3)">GND</text>
<text x="184.6" y="96.1">CANL</text>
<text x="239.5" y="98.1">Conn_01x02</text>
<text x="243.6" y="102">J23</text>
<text x="153.4" y="102.5">100nf</text>
<text x="239.5" y="104.5">Conn_01x02</text>
<text x="133.2" y="112.6">+3V3</text>
<text x="178.3" y="108.8">GND</text>
<text x="239.5" y="110.8">Conn_01x02</text>
<text x="243.6" y="108.3">J24</text>
<text x="135.7" y="119">STEP_EN1</text>
<text x="155.5" y="115.4">RN3</text>
<text x="239.5" y="117.2">Conn_01x02</text>
<text x="243.6" y="114.7">J25</text>
<text x="139.8" y="121.8">MCU1</text>
<text x="147.5" y="124.3">LED</text>
<text x="166.4" y="125.3">+3V3</text>
<text x="238.4" y="124.1">Conn_01x04</text>
<text x="140.9" y="126.8">3V3</text>
<text x="147.5" y="129.4">LED</text>
<text x="155.6" y="127.6">471</text>
<text x="247.8" y="126.6">J6</text>
<text x="133.9" y="134.2">GND</text>
<text x="238.4" y="135.5">Conn_01x04</text>
<text x="148.5" y="140.8">5V1</text>
<text x="155.1" y="143.4">LED</text>
<text x="159.3" y="139.8">R17</text>
<text x="159.4" y="141.8">681</text>
<text x="168.9" y="141.8">+5V</text>
<text x="247.8" y="138">J5</text>
<text x="136.8" y="145.5" transform="rotate(-90 136.8 145.5)">GND</text>
<text x="155.1" y="148.4">LED</text>
<text x="159.3" y="144.9">R23</text>
<text x="159.4" y="146.9">102</text>
<text x="168.9" y="146.9">VCC</text>
<text x="238.4" y="146.9">Conn_01x04</text>
<text x="247.8" y="149.5">J4</text>
<text x="133.1" y="154.5">+3V3</text>
<text x="133.1" y="159.6">+3V3</text>
<text x="133.3" y="156.6">DC_Fault4</text>
<text x="133.3" y="161.4">DC_Fault3</text>
<text x="155.5" y="156.1">RN1</text>
<text x="133.1" y="164.7">+3V3</text>
<text x="133.3" y="166.5">DC_Fault2</text>
<text x="110.5" y="172.8">VCC</text>
<text x="122.3" y="171">VCC</text>
<text x="122.4" y="173.6">TP1</text>
<text x="133.1" y="169.8">+3V3</text>
<text x="133.3" y="171.6">DC_Fault1</text>
<text x="155.6" y="168.2">471</text>
<text x="122.4" y="178.7">3V3</text>
<text x="140.8" y="174.9">+3V3</text>
<text x="140.8" y="179.9">+3V3</text>
<text x="155.5" y="176.4">RN2</text>
<text x="109" y="180.4">+3V3</text>
<text x="122.4" y="181.2">TP2</text>
<text x="140.8" y="185">+3V3</text>
<text x="110.2" y="187.8">+5V</text>
<text x="119.9" y="186">5V_BUCK</text>
<text x="122.4" y="188.6">TP3</text>
<text x="140.8" y="190.1">+3V3</text>
<text x="155.6" y="188.6">471</text>
</g>
<g font-size="1.8" fill="#725600">
<text x="15.2" y="39.6">File:</text>
<text x="20.5" y="39.6">Power.kicad_sch</text>
<text x="171.4" y="67.1">File:</text>
<text x="176.7" y="67.1">drv_dc.kicad_sch</text>
<text x="107.9" y="95">File:</text>
<text x="113.2" y="95">mcu.kicad_sch</text>
<text x="47" y="96.3">File:</text>
<text x="52.2" y="96.3">drv_step.kicad_sch</text>
</g>
<g font-size="1.8" fill="#a90000">
<text x="255.2" y="75.9">2</text>
<text x="255.2" y="73.4">3</text>
<text x="255.2" y="83.6">2</text>
<text x="255.2" y="78.5">1</text>
<text x="168.2" y="87.4">1</text>
<text x="168.2" y="89.9">4</text>
<text x="180.1" y="84.5" transform="rotate(-90 180.1 84.5)">3</text>
<text x="191.1" y="89.9">7</text>
<text x="255.2" y="86.1">1</text>
<text x="168.2" y="95">5</text>
<text x="191.1" y="95">6</text>
<text x="255.2" y="93.7">2</text>
<text x="168.2" y="97.5">8</text>
<text x="255.2" y="100.1">2</text>
<text x="255.2" y="96.3">1</text>
<text x="180.1" y="102.3" transform="rotate(-90 180.1 102.3)">2</text>
<text x="255.2" y="102.6">1</text>
<text x="255.2" y="106.4">2</text>
<text x="255.2" y="112.8">2</text>
<text x="255.2" y="109">1</text>
<text x="153" y="119.1">6</text>
<text x="153" y="116.6">5</text>
<text x="160.6" y="119.1">3</text>
<text x="160.6" y="116.6">4</text>
<text x="255.2" y="115.3">1</text>
<text x="153" y="124.2">8</text>
<text x="153" y="121.7">7</text>
<text x="160.6" y="124.2">1</text>
<text x="160.6" y="121.7">2</text>
<text x="255.2" y="125.5">2</text>
<text x="255.2" y="122.9">3</text>
<text x="255.2" y="120.4">4</text>
<text x="255.2" y="131.8">4</text>
<text x="255.2" y="128">1</text>
<text x="255.2" y="136.9">2</text>
<text x="255.2" y="134.4">3</text>
<text x="255.2" y="143.3">4</text>
<text x="255.2" y="139.4">1</text>
<text x="255.2" y="148.3">2</text>
<text x="255.2" y="145.8">3</text>
<text x="255.2" y="150.9">1</text>
<text x="153" y="159.8">6</text>
<text x="153" y="157.2">5</text>
<text x="160.6" y="159.8">3</text>
<text x="160.6" y="157.2">4</text>
<text x="153" y="164.8">8</text>
<text x="153" y="162.3">7</text>
<text x="160.6" y="164.8">1</text>
<text x="160.6" y="162.3">2</text>
<text x="153" y="177.5">5</text>
<text x="160.6" y="177.5">4</text>
<text x="153" y="185.2">8</text>
<text x="153" y="182.6">7</text>
<text x="153" y="180.1">6</text>
<text x="160.6" y="185.2">1</text>
<text x="160.6" y="182.6">2</text>
<text x="160.6" y="180.1">3</text>
</g>
</svg>
